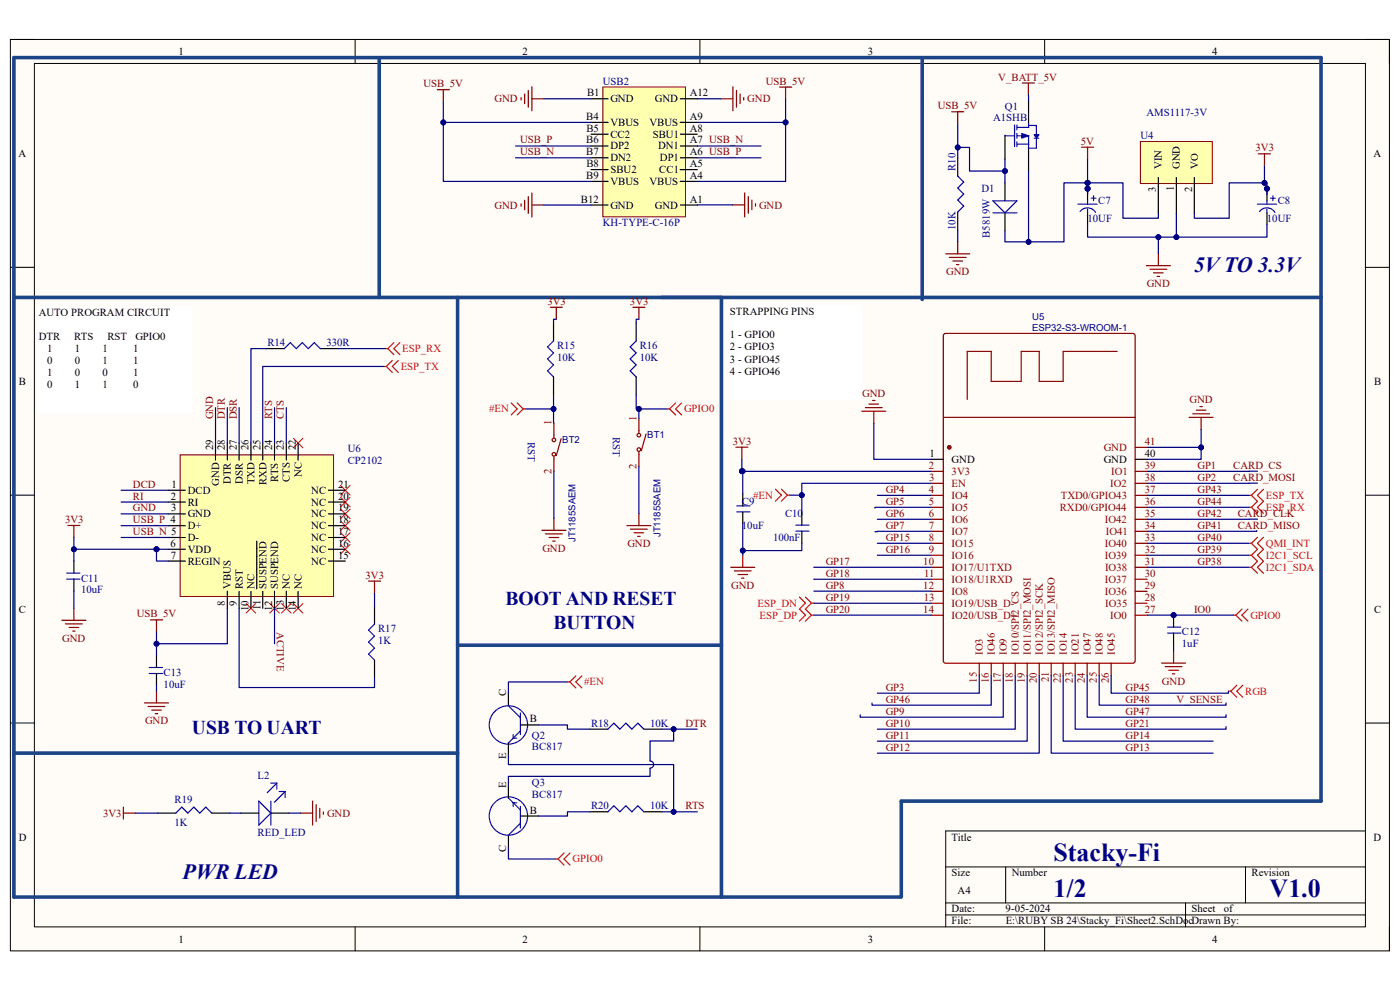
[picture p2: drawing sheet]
<svg xmlns="http://www.w3.org/2000/svg" width="297mm" height="210mm" viewBox="0 0 297 210" stroke-linecap="round" stroke-linejoin="round" font-family="sans-serif">
<path d="M2.2 8.4h292.6v193.3h-292.6z" fill-rule="evenodd" fill="#fffcf8"/>
<path d="M2.2 8.4h292.6v193.3h-292.6z" fill="none" stroke="#000" stroke-width=".21"/>
<path d="M7.3 13.5h282.4v183.1h-282.4z" fill-rule="evenodd" fill="#fffcf8"/>
<g fill="none" stroke="#000" stroke-width=".21">
<path d="M2.2 8.4h5.1M7.3 13.5h282.4v183.1h-282.4zM75.3 8.4v5.1M148.5 8.4v5.1M221.6 8.4v5.1M289.7 8.4h5.1v5.1M2.2 56.7h5.1M289.7 56.7h5.1M2.2 105h5.1M289.7 105.1h5.1M2.2 153.4h5.1M289.7 153.4h5.1"/>
<path d="M289.7 176.3h-89.1v20.3M75.3 196.6v5.1M148.5 196.6v5.1M200.6 183.9h89.1M200.6 191.5h89.1M200.6 194.1h89.1M213.4 183.9v7.6M221.6 196.6v5.1M251.5 191.5v5.1M264.2 183.9v7.6M294.8 196.6v5.1"/>
</g>
<g fill="none" stroke="#800000" stroke-width=".25">
<path d="M156.1 94.9h2.6M157.4 94.9v2.5M182.8 87.2h5.1M183.6 86.5h3.6M184.4 85.7h2M185.1 85h.5M185.4 87.2v2.6M252.3 88.5h5.1M253 87.8h3.6M253.8 87h2M254.6 86.3h.5M254.8 88.5v2.6"/>
<path d="M157.6 117.8v2.5M155 120.3h5.1M155.8 121.1h3.6M156.6 121.9h2M157.3 122.6h.5"/>
</g>
<path d="M200.4 70.8l39.9-.1 .5 .3v69.2l-.2 .4-40 .1-.4-.3-.1-69.2z" fill="none" stroke="#800" stroke-width=".25"/>
<circle cx="201.4" cy="94.9" r=".38" fill="#800"/>
<g fill="none" stroke="#800" stroke-width=".25">
<path d="M237 74.5h-11.4v6.4h-5.1v-6.4h-3.8v6.4h-6.4v-6.4h-5.1v10.2M197.6 100h2.5M200.1 88.5h40.7M240.8 100h2.6M240.8 94.9h2.6M197.6 102.5h2.5M197.6 105.1h2.5M197.6 107.6h2.5M197.6 110.2h2.5M197.6 112.7h2.5M197.6 115.3h2.5M197.6 117.8h2.5"/>
<path d="M240.8 102.5h2.6M240.8 105.1h2.6M240.8 107.6h2.6M240.8 110.2h2.6M240.8 112.7h2.6M240.8 115.3h2.6M240.8 117.8h2.6M197.6 120.3h2.5M197.6 122.9h2.5M197.6 125.4h2.5M197.6 128h2.5M197.6 130.5h2.5"/>
<path d="M240.8 120.3h2.6M240.8 122.9h2.6M240.8 125.4h2.6M240.8 128h2.6M240.8 130.5h2.6M207.8 140.7v2.5M210.3 140.7v2.5M212.8 140.7v2.5M215.4 140.7v2.5M217.9 140.7v2.5M220.5 140.7v2.5M223 140.7v2.5"/>
<path d="M225.6 140.7v2.5M228.1 140.7v2.5M230.6 140.7v2.5M233.2 140.7v2.5M235.7 140.7v2.5"/>
<circle cx="201.4" cy="94.9" r=".38"/>
</g>
<path d="M197.6 97.4h2.5M240.8 97.4h2.6" fill="none" stroke="#000" stroke-width=".25"/>
<path d="M8.2 65h32.6v22.5h-32.6z" fill-rule="evenodd" fill="#fff"/>
<path d="M8.2 65h32.6v22.5h-32.6z" fill="none" stroke="#fff" stroke-width=".21"/>
<path d="M60.3 74l1.3-1.3 1.3 1.3 1.2-1.3 1.3 1.3 1.3-1.3 1.2 1.3M14.1 121.6h2.8M14.1 122.8h2.8M31.7 141.6h2.8M31.7 142.9h2.8" fill="none" stroke="#00f" stroke-width=".25"/>
<path d="M56.5 74h3.8M67.9 74h3.9M15.7 119v2.6M15.7 122.8v2.6M33.2 139.1v2.5M33.2 142.9v2.5" fill="none" stroke="#000" stroke-width=".25"/>
<g fill="none" stroke="#f00" stroke-width=".21">
<path d="M62.2 93l2.1 2M64.3 93l-2.1 2M72.2 103l2.1 2M72.2 105.5l2.1 2M72.2 108l2.1 2M72.2 110.5l2.1 2M72.2 113l2.1 2M72.2 115.5l2.1 2M74.3 103l-2.1 2M74.3 105.5l-2.1 2M74.3 108l-2.1 2M74.3 110.5l-2.1 2"/>
<path d="M74.3 113l-2.1 2M74.3 115.5l-2.1 2M52.2 128l2.1 2.1M54.3 128l-2.1 2.1M57.2 128l2.1 2.1M59.3 128l-2.1 2.1M59.7 128l2.1 2.1M61.8 128l-2.1 2.1M62.2 128l2.1 2.1M64.3 128l-2.1 2.1"/>
</g>
<g fill="none" stroke="#800000" stroke-width=".25">
<path d="M14.4 111.5h2.5M15.7 111.5v2.5M13.1 131.6h5.1M13.9 132.3h3.6M14.7 133.1h2M15.4 133.9h.5M15.7 129v2.6M31.9 131.5h2.6M33.2 131.5v2.5M30.7 149.1h5M31.4 149.9h3.6M32.2 150.6h2"/>
<path d="M32.9 151.4h.6M33.2 146.6v2.5"/>
</g>
<path d="M38.2 96.5h32.6v30h-32.6z" fill-rule="evenodd" fill="#ffffb0"/>
<path d="M38.2 96.5h32.6v30h-32.6z" fill="none" stroke="#800000" stroke-width=".21"/>
<g fill="none" stroke="#000" stroke-width=".25">
<path d="M45.7 94v3.6M48.2 94v3.6M50.7 94v3.6M53.2 94v3.6M55.7 94v3.6M58.2 94v3.6M60.7 94v3.6M63.3 94v3.6M35.7 104h3.6M35.7 106.5h3.6M35.7 109h3.6M35.7 111.5h3.6"/>
<path d="M35.7 114h3.6M35.7 116.5h3.6M35.7 119h3.6M54.5 114.8v10.1M69.7 104h3.6M69.7 106.5h3.6M69.7 109h3.6M69.7 111.5h3.6M69.7 114h3.6M69.7 116.5h3.6M69.7 119h3.6M48.2 125.4v3.6"/>
<path d="M50.7 125.4v3.6M53.2 125.4v3.6M55.7 125.4v3.6M58.2 125.4v3.6M60.7 125.4v3.6M63.3 125.4v3.6M33.5 172.5h3.8M44.9 172.5h3.8M51.1 172.5h3.8M57.5 172.5h3.8"/>
</g>
<g fill="none" stroke="#f00" stroke-width=".25">
<path d="M81.5 77.7h.5M81.8 74h.5M82 77.7l1.2 1.3M82.3 74l1.3 1.2M83.2 76.5l-1.2 1.2M83.6 72.7l-1.3 1.3M84.5 76.5l-1.3 1.2 1.3 1.3M84.8 72.7l-1.2 1.3 1.2 1.2M164.5 103.8l1.3 1.2-1.3 1.3M165.8 103.8l1.3 1.2M167.1 105l-1.3 1.3M167.1 105h.5"/>
<path d="M265 105.1h.5M265 117.8h.5M265 115.3h.5M265 107.6h.5M265.5 117.8l1.3 1.3-1.3 1.2M265.5 115.3l1.3 1.2-1.3 1.3M265.5 107.6l1.3 1.3M265.5 105.1l1.3 1.3-1.3 1.2M266.8 114l-1.3 1.3M266.8 103.8l-1.3 1.3M268 114l-1.2 1.3 1.2 1.2-1.2 1.3 1.2 1.3-1.2 1.2 1.2 1.3M268 103.8l-1.2 1.3 1.2 1.3-1.2 1.2 1.2 1.3"/>
<path d="M169.6 129.2l1.3 1.3-1.3 1.3M170.9 129.2l1.2 1.3M172.1 130.5l-1.2 1.3M172.1 130.5h.6M261.7 130.5h.5M262.2 130.5l1.3 1.3M263.5 129.2l-1.3 1.3M264.7 129.2l-1.2 1.3 1.2 1.3M265 120.3h.5M265.5 120.3l1.3 1.3"/>
</g>
<path d="M80.5 12.6v50.5M195.6 12.6v50.9M3 63.1h277.3M97.1 63.1v127.2M153.1 63.1v127.2M3 159.8h94.1M191.2 190.2v-20.3h89.1v-157.7h-277.3v178.1h188.2" fill="none" stroke="#1c4587" stroke-width=".76"/>
<path d="M37.3 172.5l1.3-1.3 1.2 1.3 1.3-1.3 1.3 1.3 1.3-1.3 1.2 1.3M54.9 169.9l2.6 2.6-2.6 2.5zM57.5 166.1h1.2M57.5 169.9v5.1M58.7 166.1l-2 2.1M58.7 166.1v1.3M59.2 167.9h1.3M60.5 167.9l-2.3 2.3M60.5 167.9v1.3" fill="none" stroke="#00f" stroke-width=".25"/>
<path d="M26.2 172.5h2.5M26.2 171.2v2.6M63.8 172.5h2.5M66.3 169.9v5.1M67.1 170.7v3.6M67.8 171.5v2M68.6 172.2v.5" fill="none" stroke="#800000" stroke-width=".25"/>
<path d="M154.8 64.7h28v20h-28z" fill-rule="evenodd" fill="#fff"/>
<path d="M154.8 64.7h28v20h-28z" fill="none" stroke="#fff" stroke-width=".21"/>
<path d="M116.7 65.2h2.6M118 65.2v2.5M134.3 65.2h2.5M135.5 65.2v2.5" fill="none" stroke="#800000" stroke-width=".25"/>
<path d="M117.4 72.3l-1.2 1.3 1.2 1.3-1.2 1.2 1.2 1.3-1.2 1.3 1.2 1.3M135 72.3l-1.3 1.3 1.3 1.3-1.3 1.2 1.3 1.3-1.3 1.3 1.3 1.3" fill="none" stroke="#00f" stroke-width=".25"/>
<path d="M117.4 68.5v3.8M117.4 80v3.8M135 68.5v3.8M135 80v3.8" fill="none" stroke="#000" stroke-width=".25"/>
<path d="M108.5 85.5l1.2 1.3-1.2 1.2M109.7 85.5l1.3 1.3M111 86.8h.5M111 86.8l-1.3 1.2M141.6 86.8h.5M142.1 86.8l1.2 1.2M143.3 85.5l-1.2 1.3M144.6 85.5l-1.3 1.3 1.3 1.2" fill="none" stroke="#f00" stroke-width=".25"/>
<circle cx="249" cy="130.5" r=".51" fill="#000080"/>
<circle cx="249" cy="130.5" r=".51" fill="none" stroke="#000080" stroke-width=".21"/>
<path d="M247.7 134.3h2.8M247.7 133h2.8" fill="none" stroke="#00f" stroke-width=".25"/>
<path d="M249 130.5v2.5M249 134.3v2.5" fill="none" stroke="#000" stroke-width=".25"/>
<circle cx="249" cy="130.5" r=".51" fill="#000080"/>
<circle cx="249" cy="130.5" r=".51" fill="none" stroke="#000080" stroke-width=".21"/>
<g fill="none" stroke="#00f" stroke-width=".25">
<path d="M213.2 28.8h2M215.2 26.5v4.6M215.7 27h2.6M215.7 28.8h2.6M215.7 30.6h2.6M215.7 26.5v1M215.7 28.3v1M215.7 30.1v1M107.9 149.7l2.5 2.6M108.9 155.8v.8h.7M110.4 155.1l-2.5 2.5M110.4 151.2v4.6"/>
<path d="M129 154.7l1.2-1.3 1.3 1.3 1.3-1.3 1.2 1.3 1.3-1.3 1.3 1.3M107.9 169.3l2.5 2.5M109.6 170.3h-.7v.8M110.4 171.1v4.6M110.4 174.6l-2.5 2.6M129 172.2l1.2-1.3 1.3 1.3 1.3-1.3 1.2 1.3 1.3-1.3 1.3 1.3"/>
<circle cx="107.9" cy="153.8" r="4.1"/>
<circle cx="107.9" cy="173.1" r="4.1"/>
</g>
<g fill="none" stroke="#000" stroke-width=".25">
<path d="M213.2 28.7v5.1M218.2 21.3v5M218.2 31.2v5.1M107.9 147.2v2.5M107.9 157.6v2.5M110.4 153.8h3.8M125.1 154.7h3.9M136.6 154.7h3.8M107.9 166.7v2.6M107.9 177.2v2.5M110.4 173.1h3.8M125.1 172.2h3.9"/>
<path d="M136.6 172.2h3.8"/>
</g>
<path d="M120.4 144.7h.5M120.9 144.7l1.3 1.2M122.2 143.4l-1.3 1.3M123.4 143.4l-1.2 1.3 1.2 1.2M117.9 182.2h.5M118.4 182.2l1.3 1.3M119.7 181l-1.3 1.2M120.9 181l-1.2 1.2 1.2 1.3" fill="none" stroke="#f00" stroke-width=".25"/>
<path d="M97.1 136.9h56" fill="none" stroke="#1c4587" stroke-width=".76"/>
<path d="M267 32.6h2.5M268.3 32.6v2.6M243.2 56.4h5.1M244 57.1h3.5M244.7 57.9h2.1M245.5 58.6h.5M245.7 53.8v2.6" fill="none" stroke="#800000" stroke-width=".25"/>
<path d="M216.8 28.3l1.5 .5-1.5 .5z" fill="#00f"/>
<path d="M216.8 28.3l1.5 .5-1.5 .5z" fill="none" stroke="#00f" stroke-width=".21"/>
<path d="M218.2 26.3v.7M218.2 28.9v2.5M219.4 29.3h.5M219.9 26.6v2M219.9 29.4v2" fill="none" stroke="#00f" stroke-width=".25"/>
<path d="M219.4 28.6h1l-.5 .7z" fill="#00f"/>
<path d="M203.2 37.3l1.2 1.3-1.2 1.3 1.2 1.3-1.2 1.2 1.2 1.3-1.2 1.3M218.3 31.4h1.6M218.3 26.6h1.6M219.4 28.6h1l-.5 .7zM219.9 29.3h.5M210.7 42.6h5l-2.5 2.5zM210.7 45.1h5" fill="none" stroke="#00f" stroke-width=".25"/>
<path d="M203.2 33.5v3.8M213.2 38.8v3.8M203.2 45v3.8M213.2 45.1v3.9" fill="none" stroke="#000" stroke-width=".25"/>
<path d="M229.5 31.2h2.5M230.7 31.2v2.6M200.6 53.8h5.1M201.4 54.6h3.6M202.2 55.4h2M202.9 56.1h.5M203.2 51.3v2.5" fill="none" stroke="#800000" stroke-width=".25"/>
<path d="M241.9 30h15.3v8.9h-15.3z" fill-rule="evenodd" fill="#ffffb0"/>
<path d="M241.9 30h15.3v8.9h-15.3z" fill="none" stroke="#800000" stroke-width=".21"/>
<path d="M245.7 37.7v7.6M249.6 37.7v7.6M253.4 37.7v7.6" fill="none" stroke="#000" stroke-width=".25"/>
<path d="M201.9 23.7h2.5M203.2 23.7v2.6M249 138.1v2.6M246.4 140.7h5.1M247.2 141.4h3.6M248 142.2h2M248.7 142.9h.5" fill="none" stroke="#800000" stroke-width=".25"/>
<circle cx="230.7" cy="40" r=".51" fill="#000080"/>
<circle cx="230.7" cy="40" r=".51" fill="none" stroke="#000080" stroke-width=".21"/>
<path d="M230.7 40v2.6" fill="none" stroke="#000" stroke-width=".25"/>
<circle cx="230.7" cy="40" r=".51" fill="#000080"/>
<circle cx="230.7" cy="40" r=".51" fill="none" stroke="#000080" stroke-width=".21"/>
<path d="M230.7 45.1v2.5" fill="none" stroke="#000" stroke-width=".25"/>
<path d="M228.7 43.3h4.1M229.2 44.9a1.95 1.95 0 0 1 3.2 .2M230.7 42.6v.7M230.7 44.3v.8M231.5 42h1M232 41.5v1.1" fill="none" stroke="#00f" stroke-width=".25"/>
<circle cx="268.8" cy="40" r=".51" fill="#000080"/>
<circle cx="268.8" cy="40" r=".51" fill="none" stroke="#000080" stroke-width=".21"/>
<path d="M268.8 40v2.6" fill="none" stroke="#000" stroke-width=".25"/>
<circle cx="268.8" cy="40" r=".51" fill="#000080"/>
<circle cx="268.8" cy="40" r=".51" fill="none" stroke="#000080" stroke-width=".21"/>
<path d="M268.8 45.1v2.5M157.6 104.8v2.5M157.6 108.6v2.5M170.1 108.9v2.5M170.1 112.7v2.5M79.5 128.6v3.8M79.5 140v3.8" fill="none" stroke="#000" stroke-width=".25"/>
<path d="M266.8 43.3h4M267.2 44.9a1.95 1.95 0 0 1 3.3 .2M268.8 42.6v.7M268.8 44.3v.8M269.5 42h1.1M270.1 41.5v1.1M156.3 108.6h2.8M156.3 107.3h2.8M168.8 112.7h2.8M168.8 111.4h2.8M79.5 132.4l-1.3 1.3 1.3 1.2-1.3 1.3 1.3 1.3-1.3 1.3 1.3 1.2" fill="none" stroke="#00f" stroke-width=".25"/>
<g fill="none" stroke="#800000" stroke-width=".25">
<path d="M111.3 19.9v2.1M112.1 19.2v3.5M112.8 18.4v5.1M155.5 18.4v5.1M156.2 19.2v3.5M157 19.9v2.1M216.9 17.6h2.5M218.2 17.6v2.6M110.5 20.7v.5M112.8 21h2.6M152.9 21h2.6M157.8 20.7v.5"/>
<path d="M110.5 43.2v.5M111.3 42.5v2M112.1 41.7v3.6M112.8 40.9v5.1M112.8 43.5h2.6M115 112.5h5.1M115.7 113.3h3.6M116.5 114h2M117.3 114.8h.5M117.5 110v2.5M133 111.5h5.1M133.8 112.3h3.5"/>
<path d="M134.5 113h2.1M135.3 113.8h.5M135.5 109v2.5M78.2 123.3h2.5M79.5 123.3v2.5"/>
</g>
<g fill="none" stroke="#800" stroke-width=".25">
<path d="M117.5 89.8v3M117.5 96.9v3M119 93.1l-1 3.5M135.5 88.8v3M135.5 95.9v3M137.1 92.1l-1 3.5"/>
<circle cx="117.5" cy="93.3" r=".38"/>
<circle cx="117.5" cy="96.4" r=".38"/>
<circle cx="135.5" cy="92.3" r=".38"/>
<circle cx="135.5" cy="95.4" r=".38"/>
</g>
<path d="M169.6 126.7l1.3 1.2-1.3 1.3M170.9 126.7l1.2 1.2M172.1 127.9l-1.2 1.3M172.1 127.9h.6M260.6 146.6h.5M261.1 146.6l1.3 1.3M262.4 145.4l-1.3 1.2M263.7 145.4l-1.3 1.2 1.3 1.3" fill="none" stroke="#f00" stroke-width=".25"/>
<path d="M127.9 18.5h17.5v27.5h-17.5z" fill-rule="evenodd" fill="#ffffb0"/>
<path d="M127.9 18.5h17.5v27.5h-17.5z" fill="none" stroke="#800000" stroke-width=".21"/>
<g fill="none" stroke="#000" stroke-width=".25">
<path d="M125.4 21h3.6M125.4 26h3.6M125.4 28.5h3.6M125.4 31h3.6M125.4 33.5h3.6M125.4 36h3.6M125.4 38.5h3.6M144.3 21h3.6M144.3 26h3.6M144.3 28.5h3.6M144.3 31h3.6M144.3 33.5h3.6"/>
<path d="M144.3 36h3.6M144.3 38.5h3.6M125.4 43.5h3.6M144.3 43.5h3.6"/>
</g>
<path d="M92.8 19h2.5M94 19v2.6M165.4 18.5h2.5M166.7 18.5v2.5M155.4 43.5h2.6M158 40.9v5.1M158.7 41.7v3.5M159.5 42.4v2.1M160.3 43.2v.5" fill="none" stroke="#800000" stroke-width=".25"/>
<path d="M254.8 91.1v3.8h-11.4" fill="none" stroke="#000080" stroke-width=".25"/>
<circle cx="254.8" cy="94.9" r=".51" fill="#000080"/>
<circle cx="254.8" cy="94.9" r=".51" fill="none" stroke="#000080" stroke-width=".21"/>
<g fill="none" stroke="#000080" stroke-width=".25">
<path d="M56.5 74h-3.3v20M45.7 86.5v7.5M48.2 86.5v7.5M50.7 86.5v7.5M58.2 86.5v7.5M60.7 86.5v7.5M25.7 104h10M25.7 106.5h10M25.7 109h10M25.7 111.5h10M25.7 114h10M33.2 116.5h2.5"/>
<path d="M58.2 129v7.6"/>
</g>
<circle cx="33.2" cy="116.5" r=".51" fill="#000080"/>
<circle cx="33.2" cy="116.5" r=".51" fill="none" stroke="#000080" stroke-width=".21"/>
<path d="M33.2 116.5v2.5h2.5" fill="none" stroke="#000080" stroke-width=".25"/>
<circle cx="33.2" cy="116.5" r=".51" fill="#000080"/>
<circle cx="33.2" cy="116.5" r=".51" fill="none" stroke="#000080" stroke-width=".21"/>
<path d="M71.8 74h10M81.5 77.7h-25.8v16.3M15.7 114v2.5h17.5M33.2 145.4v1.2" fill="none" stroke="#000080" stroke-width=".25"/>
<circle cx="33.2" cy="116.5" r=".51" fill="#000080"/>
<circle cx="33.2" cy="116.5" r=".51" fill="none" stroke="#000080" stroke-width=".21"/>
<circle cx="15.7" cy="116.5" r=".51" fill="#000080"/>
<circle cx="15.7" cy="116.5" r=".51" fill="none" stroke="#000080" stroke-width=".21"/>
<path d="M15.7 116.5v2.5" fill="none" stroke="#000080" stroke-width=".25"/>
<circle cx="15.7" cy="116.5" r=".51" fill="#000080"/>
<circle cx="15.7" cy="116.5" r=".51" fill="none" stroke="#000080" stroke-width=".21"/>
<path d="M15.7 125.4v3.6M48.2 129v7.6h-15v-2.6" fill="none" stroke="#000080" stroke-width=".25"/>
<circle cx="33.2" cy="136.6" r=".51" fill="#000080"/>
<circle cx="33.2" cy="136.6" r=".51" fill="none" stroke="#000080" stroke-width=".21"/>
<path d="M33.2 136.6v2.5" fill="none" stroke="#000080" stroke-width=".25"/>
<circle cx="33.2" cy="136.6" r=".51" fill="#000080"/>
<circle cx="33.2" cy="136.6" r=".51" fill="none" stroke="#000080" stroke-width=".21"/>
<path d="M186.1 105.1h11.5M186.1 110.2h11.5M186.1 115.3h11.5M186.1 117.8h11.5M172.7 125.4h24.9M172.7 130.5h24.9M261.7 130.5h-18.3" fill="none" stroke="#000080" stroke-width=".25"/>
<circle cx="249" cy="130.5" r=".51" fill="#000080"/>
<circle cx="249" cy="130.5" r=".51" fill="none" stroke="#000080" stroke-width=".21"/>
<g fill="none" stroke="#000080" stroke-width=".25">
<path d="M185.4 89.8v7.6h12.2M254.8 94.9v2.5h-11.4M243.4 117.8h21.6M243.4 115.3h21.6M243.4 107.6h21.6M243.4 105.1h21.6M243.4 120.3h21.6M207.8 143.2v3.9h-21.7M215.4 143.2v11.5h-29.3M217.9 143.2v14h-31.8M220.5 143.2v16.6h-34.4M223 143.2v16.6h34.4"/>
<path d="M225.6 143.2v14h31.8M28.7 172.5h4.8M48.7 172.5h2.4M61.3 172.5h2.5"/>
</g>
<circle cx="254.8" cy="94.9" r=".51" fill="#000080"/>
<circle cx="254.8" cy="94.9" r=".51" fill="none" stroke="#000080" stroke-width=".21"/>
<path d="M118 67.7h-.6v.8M135.5 67.7h-.5v.8M114.2 153.8h6.2v.9h4.7M107.9 160.1v2.1h35v10" fill="none" stroke="#000080" stroke-width=".25"/>
<circle cx="142.9" cy="172.2" r=".51" fill="#000080"/>
<circle cx="142.9" cy="172.2" r=".51" fill="none" stroke="#000080" stroke-width=".21"/>
<path d="M142.9 154.7v2.5h-5v4.2a.76 .76 0 0 1 .8 .8 .76 .76 0 0 1-.8 .8v1.7h-30v2" fill="none" stroke="#000080" stroke-width=".25"/>
<circle cx="142.9" cy="154.7" r=".51" fill="#000080"/>
<circle cx="142.9" cy="154.7" r=".51" fill="none" stroke="#000080" stroke-width=".21"/>
<path d="M120.4 144.7h-12.5v2.5M107.9 179.7v2.5h10M125.1 172.2h-4.7v.9h-6.2M140.4 172.2h7.5" fill="none" stroke="#000080" stroke-width=".25"/>
<circle cx="142.9" cy="172.2" r=".51" fill="#000080"/>
<circle cx="142.9" cy="172.2" r=".51" fill="none" stroke="#000080" stroke-width=".21"/>
<path d="M140.4 154.7h7.5" fill="none" stroke="#000080" stroke-width=".25"/>
<circle cx="142.9" cy="154.7" r=".51" fill="#000080"/>
<circle cx="142.9" cy="154.7" r=".51" fill="none" stroke="#000080" stroke-width=".21"/>
<path d="M249.6 45.3v5h19.2v-2.7" fill="none" stroke="#000080" stroke-width=".25"/>
<circle cx="249.6" cy="50.3" r=".51" fill="#000080"/>
<circle cx="249.6" cy="50.3" r=".51" fill="none" stroke="#000080" stroke-width=".21"/>
<path d="M245.7 50.3v3.5" fill="none" stroke="#000080" stroke-width=".25"/>
<circle cx="245.7" cy="50.3" r=".51" fill="#000080"/>
<circle cx="245.7" cy="50.3" r=".51" fill="none" stroke="#000080" stroke-width=".21"/>
<path d="M230.7 38.8v2.5" fill="none" stroke="#000080" stroke-width=".25"/>
<circle cx="230.7" cy="38.8" r=".51" fill="#000080"/>
<circle cx="230.7" cy="38.8" r=".51" fill="none" stroke="#000080" stroke-width=".21"/>
<circle cx="230.7" cy="40" r=".51" fill="#000080"/>
<circle cx="230.7" cy="40" r=".51" fill="none" stroke="#000080" stroke-width=".21"/>
<path d="M218.2 36.3v15h7.5v-12.5h5" fill="none" stroke="#000080" stroke-width=".25"/>
<circle cx="218.2" cy="51.3" r=".51" fill="#000080"/>
<circle cx="218.2" cy="51.3" r=".51" fill="none" stroke="#000080" stroke-width=".21"/>
<circle cx="230.7" cy="38.8" r=".51" fill="#000080"/>
<circle cx="230.7" cy="38.8" r=".51" fill="none" stroke="#000080" stroke-width=".21"/>
<path d="M213.2 49v2.3h5" fill="none" stroke="#000080" stroke-width=".25"/>
<circle cx="218.2" cy="51.3" r=".51" fill="#000080"/>
<circle cx="218.2" cy="51.3" r=".51" fill="none" stroke="#000080" stroke-width=".21"/>
<path d="M203.2 31.3v2.2" fill="none" stroke="#000080" stroke-width=".25"/>
<circle cx="203.2" cy="31.3" r=".51" fill="#000080"/>
<circle cx="203.2" cy="31.3" r=".51" fill="none" stroke="#000080" stroke-width=".21"/>
<path d="M230.7 38.8h7.5v7.5h7.5v-1M203.2 48.8v2.5" fill="none" stroke="#000080" stroke-width=".25"/>
<circle cx="230.7" cy="38.8" r=".51" fill="#000080"/>
<circle cx="230.7" cy="38.8" r=".51" fill="none" stroke="#000080" stroke-width=".21"/>
<path d="M218.2 20.2v1.1M230.7 33.8v5" fill="none" stroke="#000080" stroke-width=".25"/>
<circle cx="230.7" cy="38.8" r=".51" fill="#000080"/>
<circle cx="230.7" cy="38.8" r=".51" fill="none" stroke="#000080" stroke-width=".21"/>
<path d="M203.2 26.3v5h2.5v5h7.5" fill="none" stroke="#000080" stroke-width=".25"/>
<circle cx="203.2" cy="31.3" r=".51" fill="#000080"/>
<circle cx="203.2" cy="31.3" r=".51" fill="none" stroke="#000080" stroke-width=".21"/>
<circle cx="213.2" cy="36.3" r=".51" fill="#000080"/>
<circle cx="213.2" cy="36.3" r=".51" fill="none" stroke="#000080" stroke-width=".21"/>
<path d="M230.7 47.6v2.7h18.9M197.6 112.7l-12 .1" fill="none" stroke="#000080" stroke-width=".25"/>
<circle cx="245.7" cy="50.3" r=".51" fill="#000080"/>
<circle cx="245.7" cy="50.3" r=".51" fill="none" stroke="#000080" stroke-width=".21"/>
<circle cx="249.6" cy="50.3" r=".51" fill="#000080"/>
<circle cx="249.6" cy="50.3" r=".51" fill="none" stroke="#000080" stroke-width=".21"/>
<path d="M213.2 33.8v5" fill="none" stroke="#000080" stroke-width=".25"/>
<circle cx="213.2" cy="36.3" r=".51" fill="#000080"/>
<circle cx="213.2" cy="36.3" r=".51" fill="none" stroke="#000080" stroke-width=".21"/>
<path d="M268.3 35.2v3.6" fill="none" stroke="#000080" stroke-width=".25"/>
<circle cx="268.3" cy="38.8" r=".51" fill="#000080"/>
<circle cx="268.3" cy="38.8" r=".51" fill="none" stroke="#000080" stroke-width=".21"/>
<path d="M268.8 41.3v-2.5h-8v7.5h-7.4v-1" fill="none" stroke="#000080" stroke-width=".25"/>
<circle cx="268.3" cy="38.8" r=".51" fill="#000080"/>
<circle cx="268.3" cy="38.8" r=".51" fill="none" stroke="#000080" stroke-width=".21"/>
<circle cx="268.8" cy="40" r=".51" fill="#000080"/>
<circle cx="268.8" cy="40" r=".51" fill="none" stroke="#000080" stroke-width=".21"/>
<path d="M135 83.8v3h6.6M197.6 107.6h-12v.2" fill="none" stroke="#000080" stroke-width=".25"/>
<circle cx="135.5" cy="86.8" r=".51" fill="#000080"/>
<circle cx="135.5" cy="86.8" r=".51" fill="none" stroke="#000080" stroke-width=".21"/>
<path d="M170.1 115.2v1.6h-12.5M50.7 129v16.8h28.8v-2M79.5 125.8v2.8" fill="none" stroke="#000080" stroke-width=".25"/>
<circle cx="157.6" cy="116.8" r=".51" fill="#000080"/>
<circle cx="157.6" cy="116.8" r=".51" fill="none" stroke="#000080" stroke-width=".21"/>
<path d="M157.6 111.1v6.7" fill="none" stroke="#000080" stroke-width=".25"/>
<circle cx="157.6" cy="116.8" r=".51" fill="#000080"/>
<circle cx="157.6" cy="116.8" r=".51" fill="none" stroke="#000080" stroke-width=".21"/>
<path d="M117.4 83.8l.1 6M117.5 99.9v10.1M135.5 98.9v10.1" fill="none" stroke="#000080" stroke-width=".25"/>
<circle cx="117.4" cy="86.8" r=".51" fill="#000080"/>
<circle cx="117.4" cy="86.8" r=".51" fill="none" stroke="#000080" stroke-width=".21"/>
<path d="M111.5 86.8h5.9" fill="none" stroke="#000080" stroke-width=".25"/>
<circle cx="117.4" cy="86.8" r=".51" fill="#000080"/>
<circle cx="117.4" cy="86.8" r=".51" fill="none" stroke="#000080" stroke-width=".21"/>
<path d="M135.5 86.8v2" fill="none" stroke="#000080" stroke-width=".25"/>
<circle cx="135.5" cy="86.8" r=".51" fill="#000080"/>
<circle cx="135.5" cy="86.8" r=".51" fill="none" stroke="#000080" stroke-width=".21"/>
<path d="M197.6 102.5h-27.5v6.4M172.7 127.9l24.9 .1" fill="none" stroke="#000080" stroke-width=".25"/>
<circle cx="170.1" cy="105" r=".51" fill="#000080"/>
<circle cx="170.1" cy="105" r=".51" fill="none" stroke="#000080" stroke-width=".21"/>
<path d="M167.6 105h2.5" fill="none" stroke="#000080" stroke-width=".25"/>
<circle cx="170.1" cy="105" r=".51" fill="#000080"/>
<circle cx="170.1" cy="105" r=".51" fill="none" stroke="#000080" stroke-width=".21"/>
<path d="M157.4 97.4v2.6" fill="none" stroke="#000080" stroke-width=".25"/>
<circle cx="157.4" cy="100" r=".51" fill="#000080"/>
<circle cx="157.4" cy="100" r=".51" fill="none" stroke="#000080" stroke-width=".21"/>
<path d="M197.6 100h-40.2h.2v4.8" fill="none" stroke="#000080" stroke-width=".25"/>
<circle cx="157.4" cy="100" r=".51" fill="#000080"/>
<circle cx="157.4" cy="100" r=".51" fill="none" stroke="#000080" stroke-width=".21"/>
<circle cx="157.6" cy="100" r=".51" fill="#000080"/>
<circle cx="157.6" cy="100" r=".51" fill="none" stroke="#000080" stroke-width=".21"/>
<g fill="none" stroke="#000080" stroke-width=".25">
<path d="M94 21.6v4.4h31.4M115.4 21h10M147.9 21h5M115.4 43.5h10M155.4 43.5h-7.5M266.8 100h-23.4M266.6 112.6v.1h-23.2M266.8 110.1l-23.4 .1M266.8 102.5h-23.4M172.7 122.9h24.9M172.7 120.3h24.9M249 136.8v1.3"/>
<path d="M210.3 143.2v6.4h-25.3v-.5M212.8 143.2v8.9h-30.3v-.5M228.1 143.2v11.5h32v-.6M230.6 143.2v8.9h29.5v-.5M233.2 143.2v6.4h26.9v-.5M235.7 143.2v3.9h24.9v-.5"/>
</g>
<circle cx="94" cy="26" r=".51" fill="#000080"/>
<circle cx="94" cy="26" r=".51" fill="none" stroke="#000080" stroke-width=".21"/>
<path d="M94 26v12.5h31.4" fill="none" stroke="#000080" stroke-width=".25"/>
<circle cx="94" cy="26" r=".51" fill="#000080"/>
<circle cx="94" cy="26" r=".51" fill="none" stroke="#000080" stroke-width=".21"/>
<path d="M166.7 21v5h-18.8" fill="none" stroke="#000080" stroke-width=".25"/>
<circle cx="166.7" cy="26" r=".51" fill="#000080"/>
<circle cx="166.7" cy="26" r=".51" fill="none" stroke="#000080" stroke-width=".21"/>
<path d="M166.7 26v12.5h-18.8" fill="none" stroke="#000080" stroke-width=".25"/>
<circle cx="166.7" cy="26" r=".51" fill="#000080"/>
<circle cx="166.7" cy="26" r=".51" fill="none" stroke="#000080" stroke-width=".21"/>
<path d="M109.4 31h16M109.4 33.5h16M147.9 31h13.6M147.9 33.5h13.6" fill="none" stroke="#000080" stroke-width=".25"/>
<g font-size="5.5" fill="#000080">
<text x="223.5" y="182.7">Stacky-Fi</text>
<text x="223.5" y="190.3">1/2</text>
<text x="269.3" y="190.3">V1.0</text>
</g>
<g font-size="4.6" fill="#0c0087">
<text x="253.2" y="57.8">5V TO 3.3V</text>
<text x="38.7" y="186.5">PWR LED</text>
</g>
<g font-size="4.1" fill="#000080">
<text x="107.3" y="128.3">BOOT AND RESET</text>
<text x="117.4" y="133.4">BUTTON</text>
<text x="40.7" y="155.7">USB TO UART</text>
</g>
<g font-size="2.3">
<text x="37.9" y="11.7">1</text>
<text x="110.9" y="11.7">2</text>
<text x="184.1" y="11.7">3</text>
<text x="257.1" y="11.7">4</text>
<text x="124.5" y="20.4">B1</text>
<text x="129.5" y="21.7">GND</text>
<text x="138.9" y="21.7">GND</text>
<text x="146.3" y="20.4">A12</text>
<text x="124.4" y="25.4">B4</text>
<text x="124.4" y="27.9">B5</text>
<text x="129.5" y="26.7">VBUS</text>
<text x="129.5" y="29.2">CC2</text>
<text x="137.8" y="26.7">VBUS</text>
<text x="138.5" y="29.2">SBU1</text>
<text x="146.3" y="27.9">A8</text>
<text x="146.3" y="25.4">A9</text>
<text x="3.9" y="33.3">A</text>
<text x="124.4" y="30.4">B6</text>
<text x="124.4" y="33">B7</text>
<text x="124.4" y="35.5">B8</text>
<text x="129.5" y="31.7">DP2</text>
<text x="129.5" y="34.2">DN2</text>
<text x="139.6" y="31.7">DN1</text>
<text x="140" y="34.2">DP1</text>
<text x="146.3" y="35.5">A5</text>
<text x="146.3" y="33">A6 USB_P</text>
<text x="146.3" y="30.4">A7 USB_N</text>
<text x="246.5" y="35.9" transform="rotate(-90 246.5 35.9)">VIN</text>
<text x="250.3" y="35.9" transform="rotate(-90 250.3 35.9)">GND</text>
<text x="254.2" y="35.9" transform="rotate(-90 254.2 35.9)">VO</text>
<text x="291.4" y="33.3">A</text>
<text x="124.4" y="38">B9</text>
<text x="129.5" y="36.7">SBU2</text>
<text x="129.5" y="39.2">VBUS</text>
<text x="137.8" y="39.2">VBUS</text>
<text x="139.9" y="36.7">CC1</text>
<text x="146.3" y="38">A4</text>
<text x="245.2" y="40.6" transform="rotate(-90 245.2 40.6)">3</text>
<text x="249" y="40.6" transform="rotate(-90 249 40.6)">1</text>
<text x="252.9" y="40.7" transform="rotate(-90 252.9 40.7)">2</text>
<text x="123.2" y="43">B12</text>
<text x="129.5" y="44.2">GND</text>
<text x="138.9" y="44.2">GND</text>
<text x="146.3" y="43">A1</text>
<text x="8.2" y="67">AUTO PROGRAM CIRCUIT</text>
<text x="154.9" y="66.7">STRAPPING PINS</text>
<text x="154.9" y="71.8">1 - GPIO0</text>
<text x="8.2" y="72.1">DTR</text>
<text x="10" y="74.7">1</text>
<text x="10" y="77.2">0</text>
<text x="15.8" y="72.1">RTS</text>
<text x="15.9" y="74.7">1</text>
<text x="15.9" y="77.2">0</text>
<text x="21.8" y="74.7">1</text>
<text x="21.8" y="77.2">1</text>
<text x="22.8" y="72.1">RST</text>
<text x="28.2" y="74.7">1</text>
<text x="28.2" y="77.2">1</text>
<text x="28.7" y="72.1">GPIO0</text>
<text x="154.9" y="74.3">2 - GPIO3</text>
<text x="154.9" y="76.9">3 - GPIO45</text>
<text x="4" y="81.6">B</text>
<text x="10" y="79.8">1</text>
<text x="10" y="82.3">0</text>
<text x="15.9" y="79.8">0</text>
<text x="15.9" y="82.3">1</text>
<text x="21.8" y="79.8">0</text>
<text x="21.8" y="82.3">1</text>
<text x="28.2" y="79.8">1</text>
<text x="28.2" y="82.3">0</text>
<text x="154.9" y="79.5">4 - GPIO46</text>
<text x="291.5" y="81.6">B</text>
<text x="45.2" y="95.5" transform="rotate(-90 45.2 95.5)">29</text>
<text x="47.7" y="95.5" transform="rotate(-90 47.7 95.5)">28</text>
<text x="50.2" y="95.5" transform="rotate(-90 50.2 95.5)">27</text>
<text x="52.7" y="95.5" transform="rotate(-90 52.7 95.5)">26</text>
<text x="55.2" y="95.5" transform="rotate(-90 55.2 95.5)">25</text>
<text x="57.7" y="95.5" transform="rotate(-90 57.7 95.5)">24</text>
<text x="60.2" y="95.5" transform="rotate(-90 60.2 95.5)">23</text>
<text x="62.7" y="95.5" transform="rotate(-90 62.7 95.5)">22</text>
<text x="64" y="101.2" transform="rotate(-90 64 101.2)">NC</text>
<text x="197.2" y="96.9">1</text>
<text x="201.9" y="98.2">GND</text>
<text x="234.1" y="98.2">GND</text>
<text x="242.9" y="96.9">40</text>
<text x="36.2" y="106">2</text>
<text x="36.4" y="103.5">1</text>
<text x="39.8" y="104.8">DCD</text>
<text x="39.8" y="107.3">RI</text>
<text x="46.5" y="103" transform="rotate(-90 46.5 103)">GND</text>
<text x="49" y="102.7" transform="rotate(-90 49 102.7)">DTR</text>
<text x="51.5" y="102.6" transform="rotate(-90 51.5 102.6)">DSR</text>
<text x="54" y="102.7" transform="rotate(-90 54 102.7)">TXD</text>
<text x="56.5" y="102.9" transform="rotate(-90 56.5 102.9)">RXD</text>
<text x="59" y="102.2" transform="rotate(-90 59 102.2)">RTS</text>
<text x="61.5" y="102.2" transform="rotate(-90 61.5 102.2)">CTS</text>
<text x="66" y="107.3">NC</text>
<text x="66" y="104.8">NC</text>
<text x="71.7" y="106">20</text>
<text x="71.7" y="103.5">21</text>
<text x="36.3" y="108.5">3</text>
<text x="39.8" y="109.8">GND</text>
<text x="39.8" y="112.3">D+</text>
<text x="66" y="112.3">NC</text>
<text x="66" y="109.8">NC</text>
<text x="71.7" y="113.5">17</text>
<text x="71.7" y="111">18</text>
<text x="71.7" y="108.5">19</text>
<text x="36.2" y="116">6</text>
<text x="36.2" y="118.5">7</text>
<text x="39.8" y="114.8">D-</text>
<text x="39.8" y="117.3">VDD</text>
<text x="39.8" y="119.8">REGIN</text>
<text x="66" y="119.8">NC</text>
<text x="66" y="117.3">NC</text>
<text x="66" y="114.8">NC</text>
<text x="71.7" y="118.5">15</text>
<text x="71.7" y="116">16</text>
<text x="49" y="124.9" transform="rotate(-90 49 124.9)">VBUS</text>
<text x="51.5" y="124.9" transform="rotate(-90 51.5 124.9)">RST</text>
<text x="54" y="124.9" transform="rotate(-90 54 124.9)">NC</text>
<text x="56.5" y="124.9" transform="rotate(-90 56.5 124.9)">SUSPEND</text>
<text x="59" y="124.9" transform="rotate(-90 59 124.9)">SUSPEND</text>
<text x="61.5" y="124.9" transform="rotate(-90 61.5 124.9)">NC</text>
<text x="64" y="124.9" transform="rotate(-90 64 124.9)">NC</text>
<text x="4" y="130">C</text>
<text x="47.7" y="128.5" transform="rotate(-90 47.7 128.5)">8</text>
<text x="50.2" y="128.5" transform="rotate(-90 50.2 128.5)">9</text>
<text x="52.7" y="129.7" transform="rotate(-90 52.7 129.7)">10</text>
<text x="55.2" y="129.5" transform="rotate(-90 55.2 129.5)">11</text>
<text x="57.7" y="129.7" transform="rotate(-90 57.7 129.7)">12</text>
<text x="60.2" y="129.6" transform="rotate(-90 60.2 129.6)">13</text>
<text x="62.7" y="129.7" transform="rotate(-90 62.7 129.7)">14</text>
<text x="291.5" y="130">C</text>
<text x="107.4" y="147.7" transform="rotate(-90 107.4 147.7)">C</text>
<text x="112.4" y="153.2">B</text>
<text x="107.4" y="161" transform="rotate(-90 107.4 161)">E</text>
<text x="107.4" y="167.3" transform="rotate(-90 107.4 167.3)">E</text>
<text x="112.4" y="172.6">B</text>
<text x="4" y="178.3">D</text>
<text x="201.9" y="178.3">Title</text>
<text x="291.4" y="178.3">D</text>
<text x="107.4" y="180.7" transform="rotate(-90 107.4 180.7)">C</text>
<text x="201.9" y="185.9">Size</text>
<text x="214.6" y="185.9">Number</text>
<text x="265.5" y="185.9">Revision</text>
<text x="203.2" y="189.7">A4</text>
<text x="201.9" y="193.5">Date:</text>
<text x="201.9" y="196.1">File:</text>
<text x="213.3" y="193.5">9-05-2024</text>
<text x="213.4" y="196.1">E:\RUBY SB 24\Stacky_Fi\Sheet2.SchDocDrawn By:</text>
<text x="252.8" y="193.5">Sheet</text>
<text x="259.6" y="193.5">of</text>
<text x="37.9" y="199.9">1</text>
<text x="110.9" y="199.9">2</text>
<text x="184.1" y="199.9">3</text>
<text x="257.1" y="199.9">4</text>
</g>
<g font-size="2.3" fill="#000080">
<text x="127.9" y="17.9">USB2</text>
<text x="213.2" y="23.2">Q1</text>
<text x="210.7" y="25.7">A1SHB</text>
<text x="241.9" y="29.5">U4</text>
<text x="243.2" y="24.6">AMS1117-3V</text>
<text x="202.7" y="36.3" transform="rotate(-90 202.7 36.3)">R10</text>
<text x="208.2" y="40.8">D1</text>
<text x="230.7" y="47.1">10UF</text>
<text x="233" y="43.3">C7</text>
<text x="268.8" y="47.1">10UF</text>
<text x="271.1" y="43.3">C8</text>
<text x="127.9" y="48">KH-TYPE-C-16P</text>
<text x="202.7" y="48.8" transform="rotate(-90 202.7 48.8)">10K</text>
<text x="210" y="50.5" transform="rotate(-90 210 50.5)">B5819W</text>
<text x="56.7" y="73.4">R14</text>
<text x="69.2" y="73.4">330R</text>
<text x="118.2" y="74.1">R15</text>
<text x="118.2" y="76.6">10K</text>
<text x="135.7" y="74.1">R16</text>
<text x="135.7" y="76.6">10K</text>
<text x="73.8" y="96">U6</text>
<text x="112" y="93.8" transform="rotate(90 112 93.8)">RST</text>
<text x="130" y="92.8" transform="rotate(90 130 92.8)">RST</text>
<text x="73.8" y="98.5">CP2102</text>
<text x="157.4" y="107.1">C9</text>
<text x="157.4" y="112.1">10uF</text>
<text x="166.5" y="109.7">C10</text>
<text x="164" y="114.8">100nF</text>
<text x="17.2" y="123.4">C11</text>
<text x="17.2" y="125.9">10uF</text>
<text x="80.2" y="134.2">R17</text>
<text x="80.2" y="136.7">1K</text>
<text x="250.7" y="134.8">C12</text>
<text x="250.7" y="137.3">1uF</text>
<text x="34.7" y="143.4">C13</text>
<text x="34.7" y="145.9">10uF</text>
<text x="125.4" y="154.2">R18</text>
<text x="137.9" y="154.2">10K</text>
<text x="112.9" y="156.7">Q2</text>
<text x="112.9" y="159.2">BC817</text>
<text x="54.7" y="165.4">L2</text>
<text x="112.9" y="166.7">Q3</text>
<text x="37" y="170.4">R19</text>
<text x="112.9" y="169.2">BC817</text>
<text x="125.4" y="171.7">R20</text>
<text x="137.9" y="171.7">10K</text>
<text x="37" y="175.3">1K</text>
<text x="54.7" y="177.3">RED_LED</text>
</g>
<g font-size="2.3" fill="#800000">
<text x="162.5" y="17.9">USB_5V</text>
<text x="211.8" y="17.1">V_BATT_5V</text>
<text x="89.8" y="18.5">USB_5V</text>
<text x="104.9" y="21.7">GND</text>
<text x="158.5" y="21.7">GND</text>
<text x="199" y="23.2">USB_5V</text>
<text x="110.4" y="30.4">USB_P</text>
<text x="110.4" y="33">USB_N</text>
<text x="229.3" y="30.7">5V</text>
<text x="266.4" y="32.1">3V3</text>
<text x="104.9" y="44.2">GND</text>
<text x="161" y="44.2">GND</text>
<text x="200.7" y="58.4">GND</text>
<text x="116.1" y="64.6">3V3</text>
<text x="133.6" y="64.6">3V3</text>
<text x="243.3" y="60.9">GND</text>
<text x="45.2" y="89" transform="rotate(-90 45.2 89)">GND</text>
<text x="47.7" y="89" transform="rotate(-90 47.7 89)">DTR</text>
<text x="50.2" y="89" transform="rotate(-90 50.2 89)">DSR</text>
<text x="57.7" y="89" transform="rotate(-90 57.7 89)">RTS</text>
<text x="60.2" y="89" transform="rotate(-90 60.2 89)">CTS</text>
<text x="182.9" y="84.2">GND</text>
<text x="252.3" y="85.5">GND</text>
<text x="155.5" y="94.4">3V3</text>
<text x="254" y="99.5">GP1</text>
<text x="261.6" y="99.5">CARD_CS</text>
<text x="28.2" y="103.5">DCD</text>
<text x="28.2" y="106">RI</text>
<text x="187.9" y="104.6">GP4</text>
<text x="187.9" y="107.1">GP5</text>
<text x="254" y="102">GP2</text>
<text x="254" y="104.6">GP43</text>
<text x="254" y="107.1">GP44</text>
<text x="261.6" y="102">CARD_MOSI</text>
<text x="13.8" y="111">3V3</text>
<text x="28.2" y="108.5">GND</text>
<text x="28.2" y="113.5">USB_N 5</text>
<text x="28.2" y="111">USB_P 4</text>
<text x="187.9" y="109.6">GP6</text>
<text x="187.9" y="112.2">GP7</text>
<text x="254" y="109.6">GP42</text>
<text x="254" y="112.2">GP41</text>
<text x="262.6" y="109.6">CARD_CLK</text>
<text x="262.6" y="112.2">CARD_MISO</text>
<text x="115.1" y="117.1">GND</text>
<text x="133.1" y="116.1">GND</text>
<text x="175.2" y="119.8">GP17</text>
<text x="187.9" y="114.7">GP15</text>
<text x="187.9" y="117.3">GP16</text>
<text x="254" y="114.7">GP40</text>
<text x="254" y="117.3">GP39</text>
<text x="254" y="119.8">GP38</text>
<text x="77.6" y="122.8">3V3</text>
<text x="155.1" y="124.9">GND</text>
<text x="175.2" y="122.3">GP18</text>
<text x="175.2" y="124.9">GP8</text>
<text x="29" y="131">USB_5V</text>
<text x="175.2" y="127.5">GP19</text>
<text x="175.2" y="130">GP20</text>
<text x="253.3" y="130">IO0</text>
<text x="13.2" y="136.1">GND</text>
<text x="58.7" y="134" transform="rotate(90 58.7 134)">ACTIVE</text>
<text x="187.9" y="146.5">GP3</text>
<text x="187.9" y="149.1">GP46</text>
<text x="238.8" y="146.5">GP45</text>
<text x="238.8" y="149.1">GP48</text>
<text x="246.5" y="145.2">GND</text>
<text x="249.6" y="149.1">V_SENSE</text>
<text x="30.8" y="153.7">GND</text>
<text x="145.4" y="154.2">DTR</text>
<text x="187.9" y="151.6">GP9</text>
<text x="187.9" y="154.2">GP10</text>
<text x="238.8" y="151.6">GP47</text>
<text x="238.8" y="154.2">GP21</text>
<text x="187.9" y="156.7">GP11</text>
<text x="187.9" y="159.3">GP12</text>
<text x="238.8" y="156.7">GP14</text>
<text x="238.8" y="159.3">GP13</text>
<text x="21.9" y="173.2">3V3</text>
<text x="69.4" y="173.2">GND</text>
<text x="145.4" y="171.7">RTS</text>
</g>
<g font-size="2.3" fill="#f00">
<text x="85.3" y="74.7">ESP_RX</text>
<text x="85" y="78.5">ESP_TX</text>
<text x="103.8" y="87.5">#EN</text>
<text x="145.1" y="87.5">GPIO0</text>
<text x="159.8" y="105.8">#EN</text>
<text x="268.6" y="105.8">ESP_TX</text>
<text x="268.6" y="108.4">ESP_RX</text>
<text x="268.6" y="118.5">I2C1_SCL</text>
<text x="268.6" y="116">QMI_INT</text>
<text x="268.6" y="121.1">I2C1_SDA</text>
<text x="160.7" y="128.7">ESP_DN</text>
<text x="161.1" y="131.2">ESP_DP</text>
<text x="265.3" y="131.2">GPIO0</text>
<text x="124" y="145.4">#EN</text>
<text x="264.2" y="147.4">RGB</text>
<text x="121.5" y="183">GPIO0</text>
</g>
<g font-size="2.3" fill="#800">
<text x="135" y="89.3" transform="rotate(-90 135 89.3)">1</text>
<text x="117" y="90.3" transform="rotate(-90 117 90.3)">1</text>
<text x="234.1" y="95.6">GND</text>
<text x="242.9" y="94.4">41</text>
<text x="117" y="100.5" transform="rotate(-90 117 100.5)">2</text>
<text x="135" y="99.5" transform="rotate(-90 135 99.5)">2</text>
<text x="197" y="99.5">2</text>
<text x="201.9" y="100.8">3V3</text>
<text x="235.8" y="100.8">IO1</text>
<text x="242.9" y="99.5">39</text>
<text x="197" y="104.6">4</text>
<text x="197.1" y="107.1">5</text>
<text x="197.1" y="102">3</text>
<text x="201.9" y="103.3">EN</text>
<text x="201.9" y="105.8">IO4</text>
<text x="225" y="105.8">TXD0/GPIO43</text>
<text x="235.5" y="103.3">IO2</text>
<text x="242.9" y="107.1">36</text>
<text x="242.9" y="104.6">37</text>
<text x="242.9" y="102">38</text>
<text x="197" y="109.6">6</text>
<text x="197" y="112.2">7</text>
<text x="201.9" y="108.4">IO5</text>
<text x="201.9" y="110.9">IO6</text>
<text x="201.9" y="113.5">IO7</text>
<text x="224.8" y="108.4">RXD0/GPIO44</text>
<text x="234.4" y="110.9">IO42</text>
<text x="234.6" y="113.5">IO41</text>
<text x="242.9" y="112.2">34</text>
<text x="242.9" y="109.6">35</text>
<text x="195.9" y="119.8">10</text>
<text x="197" y="117.3">9</text>
<text x="197.1" y="114.7">8</text>
<text x="201.9" y="116">IO15</text>
<text x="201.9" y="118.5">IO16</text>
<text x="234.4" y="118.5">IO39</text>
<text x="234.4" y="116">IO40</text>
<text x="242.9" y="119.8">31</text>
<text x="242.9" y="117.3">32</text>
<text x="242.9" y="114.7">33</text>
<text x="195.9" y="124.9">12</text>
<text x="196" y="122.3">11</text>
<text x="201.9" y="121.1">IO17/U1TXD</text>
<text x="201.9" y="123.7">IO18/U1RXD</text>
<text x="234.4" y="123.7">IO37</text>
<text x="234.4" y="121.1">IO38</text>
<text x="242.9" y="124.9">29</text>
<text x="242.9" y="122.3">30</text>
<text x="195.9" y="130">14</text>
<text x="196" y="127.5">13</text>
<text x="201.9" y="126.2">IO8</text>
<text x="201.9" y="128.7">IO19/USB_D-</text>
<text x="201.9" y="131.3">IO20/USB_D+</text>
<text x="234.4" y="126.2">IO36</text>
<text x="234.5" y="128.7">IO35</text>
<text x="235.5" y="131.3">IO0</text>
<text x="242.9" y="130">27</text>
<text x="242.9" y="127.5">28</text>
<text x="208.5" y="138.9" transform="rotate(-90 208.5 138.9)">IO3</text>
<text x="211.1" y="138.9" transform="rotate(-90 211.1 138.9)">IO46</text>
<text x="213.6" y="138.9" transform="rotate(-90 213.6 138.9)">IO9</text>
<text x="216.2" y="138.9" transform="rotate(-90 216.2 138.9)">IO10/SPI2_CS</text>
<text x="218.7" y="138.9" transform="rotate(-90 218.7 138.9)">IO11/SPI2_MOSI</text>
<text x="221.2" y="138.9" transform="rotate(-90 221.2 138.9)">IO12/SPI2_SCK</text>
<text x="223.8" y="138.9" transform="rotate(-90 223.8 138.9)">IO13/SPI2_MISO</text>
<text x="226.3" y="138.9" transform="rotate(-90 226.3 138.9)">IO14</text>
<text x="228.9" y="138.9" transform="rotate(-90 228.9 138.9)">IO21</text>
<text x="231.4" y="138.9" transform="rotate(-90 231.4 138.9)">IO47</text>
<text x="234" y="138.9" transform="rotate(-90 234 138.9)">IO48</text>
<text x="236.5" y="138.9" transform="rotate(-90 236.5 138.9)">IO45</text>
<text x="207.3" y="144.9" transform="rotate(-90 207.3 144.9)">15</text>
<text x="209.8" y="144.9" transform="rotate(-90 209.8 144.9)">16</text>
<text x="212.3" y="144.9" transform="rotate(-90 212.3 144.9)">17</text>
<text x="214.9" y="144.9" transform="rotate(-90 214.9 144.9)">18</text>
<text x="217.4" y="144.9" transform="rotate(-90 217.4 144.9)">19</text>
<text x="220" y="144.9" transform="rotate(-90 220 144.9)">20</text>
<text x="222.5" y="144.7" transform="rotate(-90 222.5 144.7)">21</text>
<text x="225" y="144.9" transform="rotate(-90 225 144.9)">22</text>
<text x="227.6" y="144.8" transform="rotate(-90 227.6 144.8)">23</text>
<text x="230.1" y="144.9" transform="rotate(-90 230.1 144.9)">24</text>
<text x="232.7" y="144.9" transform="rotate(-90 232.7 144.9)">25</text>
<text x="235.2" y="144.9" transform="rotate(-90 235.2 144.9)">26</text>
</g>
<g font-size="2" fill="#000080">
<text x="218.9" y="67.9">U5</text>
<text x="218.9" y="70.3">ESP32-S3-WROOM-1</text>
<text x="119.3" y="93.9">BT2</text>
<text x="137.3" y="92.9">BT1</text>
<text x="140.1" y="114" transform="rotate(-90 140.1 114)">JT1185SAEM</text>
<text x="122.1" y="115" transform="rotate(-90 122.1 115)">JT1185SAEM</text>
</g>
</svg>
